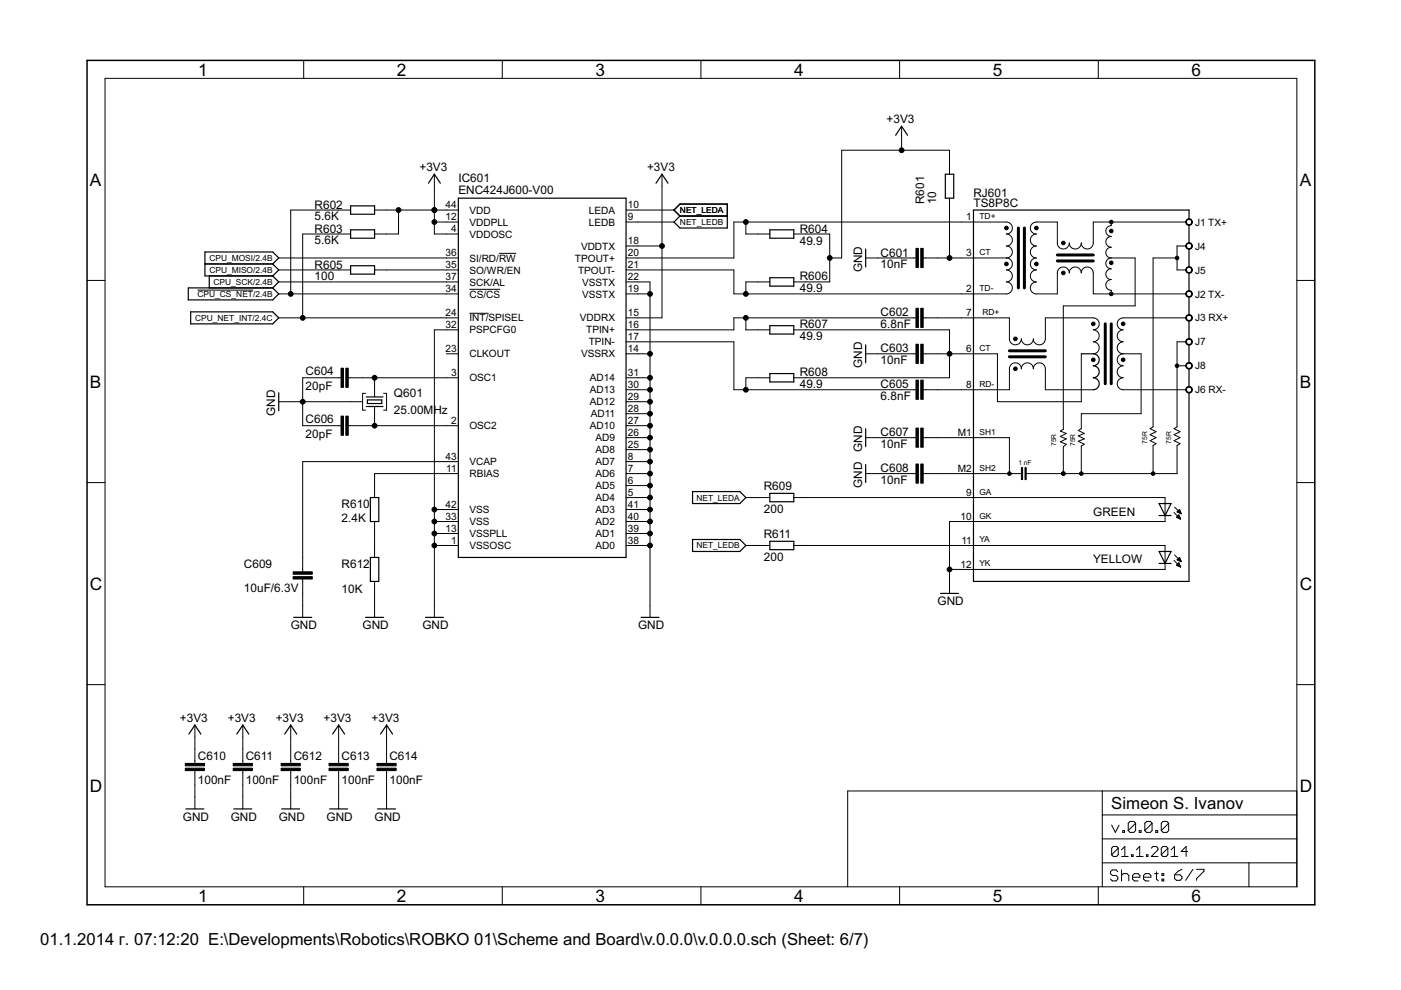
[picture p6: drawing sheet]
<svg xmlns="http://www.w3.org/2000/svg" width="297mm" height="210mm" viewBox="0 0 297 210" stroke-linecap="round" stroke-linejoin="round" font-family="sans-serif">
<g fill="#000" stroke="#000" stroke-width=".21">
<path d="M22.3 16.6v171.4zM64.4 12.8v3.8zM106.5 12.8v3.8zM148.6 12.8v3.8zM190.7 12.8v3.8zM232.9 12.8v3.8zM22.3 16.6h252.7zM92.1 36.9v2.6zM92.1 39.5v5zM140.4 36.9v2.6zM178.5 31.9h12.7zM191.2 26.8v2.5z"/>
<path d="M191.2 31.9h10.1zM191.2 29.3v2.6zM201.3 34.4v2.5zM201.3 31.9v2.5zM18.5 59.5h3.8zM59.1 54.7h35.5zM59.1 57.2h12.7zM59.1 59.8h35.5zM61.6 44.5v17.8zM64.2 49.6v17.8zM71.8 49.6h2.5zM71.8 44.5h2.5z"/>
<path d="M71.8 57.2h2.5zM61.6 44.5h10.2zM64.2 49.6h7.6zM79.4 49.6h2.6zM79.4 44.5h2.6zM79.4 57.2h2.6zM82 49.6h2.5zM82 57.2h12.6zM84.5 44.5v5.1zM84.5 44.5h7.6zM82 44.5h2.5zM92.1 47.1h2.5z"/>
<path d="M92.1 47.1v2.5zM92.1 44.5v2.6zM94.6 49.6h2.6zM94.6 47.1h2.6zM94.6 57.2h2.6zM94.6 54.7h2.6zM94.6 59.8h2.6zM94.6 44.5h2.6zM92.1 44.5h2.5zM92.1 49.6h2.5zM105.8 53.7h3.7zM132.7 47.1h2.6z"/>
<path d="M132.7 44.5h2.6zM132.7 52.2h2.6zM132.7 54.7h2.6zM132.7 57.2h2.6zM132.7 59.8h2.6zM135.3 59.8h2.5zM135.3 47.1h7.6zM135.3 52.2h5.1zM137.8 59.8v2.5zM140.4 52.2v15.2zM140.4 39.5v12.7zM135.3 44.5h7.6z"/>
<path d="M135.3 57.2h20.3zM155.6 47.1v7.6zM135.3 54.7h20.3zM158.1 59.8h2.6zM155.6 47.1h2.5zM158.1 47.1v2.5zM158.1 49.6h2.6zM160.7 49.6h2.5zM160.7 59.8h2.5zM168.3 49.6h2.5zM168.3 59.8h2.5zM170.8 59.8h5.1z"/>
<path d="M170.8 49.6h5.1zM175.9 54.7v5.1zM175.9 49.6v5.1zM175.9 54.7h2.6zM178.5 31.9v22.8zM183.5 54.7h2.6zM186.1 54.7h5.1zM191.2 54.7h2.5zM193.7 54.7h.5zM195.7 54.7h.5zM196.2 54.7h2.6zM198.8 54.7h2.5z"/>
<path d="M201.3 42v2.5zM201.3 54.7h2.6zM201.3 44.5v10.2zM203.9 47.1h2.5zM203.9 54.7h2.5zM158.1 47.1h45.8zM206.4 54.7h7zM206.4 47.1h7zM219.7 47.1h4.5zM224.2 47.1v4.4zM231.8 47.1v4.4zM231.8 47.1h3.8z"/>
<path d="M231.8 57.9v4.4zM235.6 47.1h15.9zM235.6 47.1v.7zM235.6 54.7h5.1zM244.5 54.7v35.8zM249.6 52.2v2.5zM244.5 54.7h5.1zM249.6 54.7v2.5zM249.6 52.2h1.9zM249.6 57.2h1.9zM275 59.5h3.8zM41.9 61.5h11.8z"/>
<path d="M59.1 62.3h2.5zM59.1 67.4h5.1zM61.6 62.3h33zM64.2 67.4h30.4zM92.1 69.9h2.5zM94.6 75h2.6zM94.6 67.4h2.6zM94.6 69.9h2.6zM94.6 62.3h2.6zM99.5 66.4h4.1zM99.5 61.3h6.5zM132.7 75h2.6z"/>
<path d="M132.7 67.4h2.6zM132.7 69.9h2.6zM132.7 72.5h2.6zM132.7 62.3h2.6zM135.3 69.9h20.3zM135.3 75h2.5zM137.8 75v5.1zM135.3 62.3h2.5zM137.8 62.3v12.7zM135.3 67.4h5.1zM155.6 57.2v5.1zM155.6 67.4v2.5z"/>
<path d="M135.3 72.5h20.3zM155.6 72.5v10.1zM155.6 62.3h2.5zM158.1 59.8v2.5zM158.1 69.9h2.6zM155.6 67.4h2.5zM158.1 67.4v2.5zM160.7 69.9h2.5zM168.3 69.9h2.5zM170.8 69.9h30.5zM183.5 75h2.6zM186.1 75h5.1z"/>
<path d="M191.2 75h2.5zM191.2 67.4h2.5zM158.1 67.4h33.1zM193.7 75h.5zM193.7 67.4h.5zM195.7 75h.5zM195.7 67.4h.5zM196.2 75h2.6zM196.2 67.4h2.6zM198.8 75h2.5zM201.3 69.9v5.1zM201.3 75v5.1z"/>
<path d="M203.9 62.3h2.5zM203.9 75h2.5zM203.9 67.4h2.5zM158.1 62.3h45.8zM201.3 75h2.6zM198.8 67.4h5.1zM206.4 62.3h7zM206.4 75h5.1zM211.5 75v10.2zM214 67.4v4.4zM206.4 67.4h7.6zM214 78.2v4.4z"/>
<path d="M221.6 67.4v4.4zM219.7 62.3h4.5zM224.2 57.9v4.4zM225.4 64.9v26.1zM225.4 64.9h15.3zM231.8 62.3h3.8zM221.6 67.4h10.2zM235.6 62.3h15.9zM235.6 61.6v.7zM240.7 54.7v10.2zM238.1 75h3.8zM241.9 75v12.7z"/>
<path d="M249.6 77.6v12.9zM249.6 72.5v5.1zM238.1 67.4h13.4zM249.6 72.5h1.9zM249.6 77.6h1.9zM59.1 85.2h2.5zM64.2 90.3h5.1zM64.2 80.1h5.1zM64.2 85.2h10.1zM64.2 80.1v5.1zM64.2 85.2v5.1zM61.6 85.2h2.6z"/>
<path d="M64.2 97.9h30.4zM69.3 90.3h2.5zM69.3 80.1h2.5zM71.8 90.3h.5zM71.8 80.1h.5zM74.3 85.2h2.6zM73.8 90.3h.5zM73.8 80.1h.5zM76.9 83.4v3.6zM76.9 83.4h.6zM74.3 90.3h2.6zM74.3 80.1h2.6z"/>
<path d="M76.9 87h.6zM79.4 86.2v1.5zM79.4 82.6v1.6zM79.4 80.1v2.5zM76.9 80.1h2.5zM76.9 90.3h2.5zM79.4 87.7v2.6zM81.3 83.4h.7zM82 83.4v3.6zM81.3 87h.7zM94.6 90.3h2.6zM94.6 80.1h2.6z"/>
<path d="M94.6 97.9h2.6zM79.4 80.1h15.2zM79.4 90.3h15.2zM132.7 97.9h2.6zM132.7 95.3h2.6zM132.7 92.8h2.6zM132.7 90.3h2.6zM132.7 87.7h2.6zM132.7 85.2h2.6zM132.7 82.6h2.6zM132.7 80.1h2.6zM135.3 80.1h2.5z"/>
<path d="M135.3 97.9h2.5zM135.3 95.3h2.5zM135.3 92.8h2.5zM135.3 90.3h2.5zM135.3 87.7h2.5zM135.3 85.2h2.5zM135.3 82.6h2.5zM137.8 80.1v2.5zM137.8 82.6v2.6zM137.8 85.2v2.5zM137.8 87.7v2.6zM137.8 90.3v2.5z"/>
<path d="M137.8 92.8v2.5zM137.8 95.3v2.6zM137.8 97.9v2.5zM155.6 82.6h2.5zM158.1 80.1h2.6zM158.1 80.1v2.5zM158.1 82.6h33.1zM160.7 80.1h2.5zM168.3 80.1h2.5zM183.5 92.8h2.6zM186.1 92.8h5.1zM191.2 82.6h2.5z"/>
<path d="M191.2 92.8h2.5zM193.7 82.6h.5zM193.7 92.8h.5zM195.7 82.6h.5zM195.7 92.8h.5zM196.2 82.6h2.6zM196.2 92.8h2.6zM198.8 82.6h5.1zM198.8 92.8h5.1zM170.8 80.1h30.5zM203.9 82.6h2.5zM203.9 92.8h2.5z"/>
<path d="M211.5 85.2h17.8zM206.4 82.6h7.6zM206.4 92.8h7.6zM214 92.8v7.6zM221.6 82.6h10.2zM221.6 78.2v4.4zM224.8 91.4l1.3 .5zM224.8 92.5l1.3 .5zM224.8 93.7l1.3 .5zM224.8 91.4l.6-.4zM225.4 94.7v5.7zM224.8 92.5l1.3-.6z"/>
<path d="M224.8 93.7l1.3-.7zM225.4 94.7l.7-.5zM228.6 91.3l1.3 .6zM228.6 92.4l1.3 .6zM228.6 93.6l1.3 .6zM229.3 87.7v3.2zM228.6 91.3l.7-.4zM229.3 94.6v5.8zM229.3 75v10.2zM228.6 92.4l1.3-.5zM228.6 93.6l1.3-.6zM229.3 94.6l.6-.4z"/>
<path d="M229.3 87.7h12.6zM243.8 93.4l1.3-.6zM243.8 92.2l1.3-.7zM243.8 90.9l.7-.4zM244.5 94.4l.6-.3zM244.5 94.4v6zM243.8 93.4l1.3 .7zM243.8 92.2l1.3 .6zM243.8 90.9l1.3 .6zM248.9 93.4l1.3-.6zM248.9 92.2l1.3-.7zM248.9 90.9l.7-.4z"/>
<path d="M249.6 94.4l.6-.3zM249.6 94.4v6zM248.9 93.4l1.3 .7zM248.9 92.2l1.3 .6zM248.9 90.9l1.3 .6zM238.1 82.6h13.4zM18.5 102.3h3.8zM64.2 118.2v2.5zM64.2 97.9v20.3zM79.4 103v2.5zM79.4 110.6v2.5zM79.4 115.7v2.5z"/>
<path d="M79.4 100.4v2.6zM79.4 100.4h15.2zM79.4 113.1v2.6zM92.1 108v2.6zM92.1 110.6h2.5zM92.1 110.6v2.5zM92.1 113.1v2.6zM92.1 115.7h2.5zM92.1 115.7v12.7zM92.1 69.9v38.1zM94.6 115.7h2.6zM94.6 100.4h2.6z"/>
<path d="M94.6 113.1h2.6zM94.6 110.6h2.6zM94.6 108h2.6zM92.1 108h2.5zM92.1 113.1h2.5zM132.7 105.5h2.6zM132.7 103h2.6zM132.7 100.4h2.6zM132.7 115.7h2.6zM132.7 113.1h2.6zM132.7 110.6h2.6zM132.7 108h2.6z"/>
<path d="M135.3 113.1h2.5zM135.3 110.6h2.5zM135.3 108h2.5zM135.3 105.5h2.5zM135.3 103h2.5zM135.3 100.4h2.5zM137.8 100.4v2.6zM137.8 103v2.5zM137.8 105.5v2.5zM137.8 108v2.6zM137.8 110.6v2.5zM137.8 113.1v2.6z"/>
<path d="M135.3 115.7h2.5zM137.8 115.7v12.7zM160.7 115.7h2.5zM160.7 105.5h2.5zM158.1 105.5h2.6zM158.1 115.7h2.6zM168.3 115.7h2.5zM168.3 105.5h2.5zM170.8 115.7h33.1zM170.8 105.5h33.1zM183.5 100.4h2.6zM186.1 100.4h5.1z"/>
<path d="M191.2 100.4h2.5zM193.7 100.4h.5zM195.7 100.4h.5zM196.2 100.4h2.6zM198.8 100.4h5.1zM203.9 115.7h2.5zM203.9 105.5h2.5zM203.9 110.6h2.5zM203.9 100.4h2.5zM201.3 110.6h2.6zM206.4 100.4h7.6zM206.4 105.5h40.6z"/>
<path d="M206.4 110.6h40.6zM206.4 115.7h40.6zM214 100.4h2.6zM217.6 100.4h7.8zM225.4 100.4h3.9zM229.3 100.4h15.2zM244.5 100.4h5.1zM247 106.8v2.5zM247 109.3v1.3zM247 105.5v1.3zM247 116.9v2.6zM247 115.7v1.2z"/>
<path d="M248.9 108.7l1.4 1.4zM248.9 118.8l1.4 1.4zM249 107.5l1.4 1.4zM249 117.7l1.4 1.4zM249.4 109.7l.9 .4zM249.4 119.8l.9 .4zM249.5 119.8h.7zM249.5 109.6h.6zM249.5 109.7h.7zM249.6 108.5l.8 .4zM249.6 118.7l.8 .4zM249.6 119.7h.5z"/>
<path d="M249.6 108.5h.7zM249.6 118.6h.7zM249.6 109.5h.5zM249.7 119.6h.4zM249.7 108.4h.5zM249.7 118.8h.6zM249.7 118.5h.5zM249.7 120h.5zM249.8 109.4h.2zM249.8 108.6h.5zM249.8 119.5h.2zM249.8 109.8h.4z"/>
<path d="M249.8 108.3h.4zM249.9 118.4h.3zM249.9 109.2l-.5 .5zM249.9 119.3l-.5 .5zM250 108.2h.1zM250 118.3h.1zM250 118.9h.4zM250.1 108l-.5 .5zM250.1 108.8h.3zM250.1 118.2l-.5 .5zM250.1 110h.2zM250.3 119h.1z"/>
<path d="M249.9 109.2l.4 .9zM250.1 108l.3 .9zM250.1 118.2l.3 .9zM275 102.3h3.8zM64.2 123.3v2.5zM64.2 122.8v.5zM64.2 120.7v.5zM64.2 128.4v2.5zM64.2 125.8v2.6zM79.4 128.4v2.5zM79.4 123.3v2.5zM79.4 125.8v2.6z"/>
<path d="M92.1 128.4v2.5zM137.8 128.4v2.5zM201.3 123.3v2.5zM201.3 120.7v2.6zM201.3 110.6v10.1zM203.9 120.7h2.5zM201.3 120.7h2.6zM206.4 120.7h40.6zM247 119.5v1.2zM250 120.1h.3zM249.9 119.3l.4 .9zM18.5 145.2h3.8z"/>
<path d="M41.3 158.8v2.6zM41.3 153.7v2.6zM41.3 156.3v2.5zM51.5 158.8v2.6zM51.5 153.7v2.6zM51.5 156.3v2.5zM61.6 158.8v2.6zM61.6 153.7v2.6zM61.6 156.3v2.5zM71.8 158.8v2.6zM71.8 153.7v2.6zM71.8 156.3v2.5z"/>
<path d="M82 158.8v2.6zM82 153.7v2.6zM82 156.3v2.5zM275 145.2h3.8zM41.3 163.9v2.5zM41.3 163.4v.5zM41.3 161.4v.5zM41.3 169v2.5zM41.3 166.4v2.6zM51.5 163.9v2.5zM51.5 163.4v.5zM51.5 161.4v.5z"/>
<path d="M51.5 169v2.5zM51.5 166.4v2.6zM61.6 163.9v2.5zM61.6 163.4v.5zM61.6 161.4v.5zM61.6 169v2.5zM61.6 166.4v2.6zM71.8 163.9v2.5zM71.8 163.4v.5zM71.8 161.4v.5zM71.8 169v2.5zM71.8 166.4v2.6z"/>
<path d="M82 163.9v2.5zM82 163.4v.5zM82 161.4v.5zM82 169v2.5zM82 166.4v2.6zM179.7 167.7h54zM233.7 167.7h41.3zM233.7 177.9h41.3zM233.7 172.8v5.1zM233.7 172.8h41.3zM233.7 167.7v5.1zM235.7 174.9l.8 1.6z"/>
<path d="M236 179.5l-.3 .3zM236 179.5h.7zM237.3 174.9l-.8 1.6zM236.7 179.5l.4 .3zM237.1 179.8v1.4zM238 176.1v.4zM238 176.1h.4zM238.4 176.1v.4zM238 176.5h.4zM238.5 179.5v2.1zM239.2 174.5v1.6zM239.2 174.5l.4-.3z"/>
<path d="M239.2 176.1l1.6-1.6zM239.6 174.2h.8zM239.2 176.1l.4 .4zM240.4 174.2l.4 .3zM239.6 176.5h.8zM240.8 174.5v1.6zM240.4 176.5l.4-.4zM241.5 176.1v.4zM241.5 176.1h.4zM241.6 179.5v2.1zM241.9 176.1v.4zM241.5 176.5h.4z"/>
<path d="M242.7 174.5v1.6zM242.7 174.5l.4-.3zM244.3 174.5l-1.6 1.6zM243.1 174.2h.8zM242.7 176.1l.4 .4zM243.9 174.2l.4 .3zM243.1 176.5h.8zM244.3 174.5v1.6zM244.3 176.1l-.4 .4zM244.5 179.5l-.4 .3zM245 176.1v.4zM245 176.1h.4z"/>
<path d="M244.5 179.5h.7zM245.4 176.1v.4zM245 176.5h.4zM245.2 179.5l.3 .3zM246.2 174.5v1.6zM246.2 174.5l.4-.3zM246.2 176.1l1.6-1.6zM246.5 179.5l-.3 .3zM246.5 179.5h.8zM246.6 174.2h.8zM246.2 176.1l.4 .4zM247.3 179.5l.3 .3z"/>
<path d="M247.4 174.2l.4 .3zM246.6 176.5h.8zM247.6 179.8v1.4zM247.8 174.5v1.6zM247.8 176.1l-.4 .4zM249 179.5v2.1zM251.5 179.5l-1.1 1zM275 172.8v5.1zM275 167.7v5.1zM22.3 188h252.7zM64.4 188v3.8zM106.5 188v3.8z"/>
<path d="M148.6 188v3.8zM179.7 167.7v20.3zM190.7 188v3.8zM232.9 188v3.8zM233.7 182.9v5.1zM233.7 177.9v5zM235.4 184.8v.4zM235.4 185.2l.4 .4zM235.7 179.8v1.4zM235.7 181.2l1.4-1.4zM235.4 184.8l.4-.4zM235.8 185.6h.8z"/>
<path d="M235.4 186.4l.4 .4zM235.7 181.2l.3 .4zM235.8 184.4h.8zM236.6 185.6l.4 .4zM235.8 186.8h.8zM236 181.6h.7zM236.6 184.4l.4 .4zM237 186v.4zM237 186.4l-.4 .4zM237.1 181.2l-.4 .4zM237.8 180.2l.7-.7zM237.8 181.6h1.4z"/>
<path d="M237.8 184.4v2.4zM237.8 185.6l.4-.4zM238.2 185.2h.8zM239 185.2l.3 .4zM239.3 185.6v1.2zM239.9 181.2v.4zM239.9 181.2h.3zM240.1 185.6v.8zM240.1 185.6l.4-.4zM240.2 181.2v.4zM239.9 181.6h.3zM240.1 186.4l.4 .4z"/>
<path d="M240.5 185.2h.8zM240.9 180.2l.7-.7zM240.9 181.6h1.5zM240.5 186.8h.8zM241.3 185.2l.4 .4zM241.7 185.6v.4zM240.1 186h1.6zM242.5 185.6v.8zM242.5 185.6l.3-.4zM242.5 186.4l.3 .4zM242.8 185.2h.8zM243.1 181.2v.4z"/>
<path d="M243.1 181.2h.3zM243.4 181.2v.4zM243.1 181.6h.3zM242.8 186.8h.8zM243.6 185.2l.4 .4zM244 185.6v.4zM242.5 186h1.5zM244.1 181.6l1.4-1.4zM244.8 185.2h.8zM245.2 184.8v1.6zM245.2 186.4l.4 .4zM244.1 181.6h1.4z"/>
<path d="M245.5 179.8v.4zM246.2 179.8v1.4zM246.2 181.2l1.4-1.4zM246.4 185.2h.3zM246.4 185.2v.4zM246.4 186.4h.3zM246.4 186.4v.4zM246.2 181.2l.3 .4zM246.7 185.2v.4zM246.4 185.6h.3zM246.7 186.4v.4zM246.4 186.8h.3z"/>
<path d="M246.5 181.6h.8zM247.6 181.2l-.3 .4zM248.3 180.2l.7-.7zM248.3 181.6h1.4zM249 185.5v.8zM249 186.3l.4 .3zM249.4 186.6h.8zM249.8 184.7l-.8 .8zM250.2 186.6l.4-.3zM249 185.5h1.2zM250.4 180.5h1.4zM249.8 184.7l.8-.4z"/>
<path d="M250.6 185.9v.4zM250.2 185.5l.4 .4zM252.9 184.3l-1.5 2.3zM251.5 179.5v2.1zM253.7 184.3h1.6zM253.7 186.3v.3zM255.3 184.3v.4zM255.3 184.7l-1.6 1.6zM264.8 182.9v5.1zM264.8 182.9h10.2zM233.7 182.9h31.1zM275 182.9v5.1z"/>
<path d="M275 177.9v5zM275 16.6v171.4z"/>
<path d="M251.6 46.6a.71 .71 0 0 1 1.1 .1 .71 .71 0 0 1-.4 1.1 .71 .71 0 0 1-.9-.7h.1a.55 .55 0 0 1 .8-.6 .55 .55 0 0 1 .2 .9 .55 .55 0 0 1-.9-.1l-.2-.2z" fill-rule="evenodd"/>
<path d="M251.6 51.7a.71 .71 0 0 1 1.1 .1 .71 .71 0 0 1-.4 1.1 .71 .71 0 0 1-.9-.7h.1a.55 .55 0 0 1 .8-.6 .55 .55 0 0 1 .2 .9 .55 .55 0 0 1-.9-.2l-.2-.1z" fill-rule="evenodd"/>
<path d="M251.6 56.8a.71 .71 0 0 1 1.1 .1 .71 .71 0 0 1-.4 1 .71 .71 0 0 1-.9-.7h.1a.55 .55 0 0 1 .8-.5 .55 .55 0 0 1 .2 .9 .55 .55 0 0 1-.9-.2l-.2-.2z" fill-rule="evenodd"/>
<path d="M251.6 61.9a.71 .71 0 0 1 1.1 0 .71 .71 0 0 1-.4 1.1 .71 .71 0 0 1-.9-.7h.1a.55 .55 0 0 1 .8-.5 .55 .55 0 0 1 .2 .9 .55 .55 0 0 1-.9-.2l-.2-.2z" fill-rule="evenodd"/>
<path d="M251.6 67a.71 .71 0 0 1 1.1 0 .71 .71 0 0 1-.4 1.1 .71 .71 0 0 1-.9-.7h.1a.55 .55 0 0 1 .8-.5 .55 .55 0 0 1 .2 .9 .55 .55 0 0 1-.9-.2l-.2-.2z" fill-rule="evenodd"/>
<path d="M251.6 72a.71 .71 0 0 1 1.1 .1 .71 .71 0 0 1-.4 1.1 .71 .71 0 0 1-.9-.7h.1a.55 .55 0 0 1 .8-.6 .55 .55 0 0 1 .2 .9 .55 .55 0 0 1-.9-.1l-.2-.2z" fill-rule="evenodd"/>
<path d="M251.6 77.1a.71 .71 0 0 1 1.1 .1 .71 .71 0 0 1-.4 1.1 .71 .71 0 0 1-.9-.7h.1a.55 .55 0 0 1 .8-.6 .55 .55 0 0 1 .2 .9 .55 .55 0 0 1-.9-.2l-.2-.1z" fill-rule="evenodd"/>
<path d="M251.6 82.2a.71 .71 0 0 1 1.1 0 .71 .71 0 0 1-.4 1.1 .71 .71 0 0 1-.9-.7h.1a.55 .55 0 0 1 .8-.5 .55 .55 0 0 1 .2 .9 .55 .55 0 0 1-.9-.2l-.2-.2z" fill-rule="evenodd"/>
<circle cx="191.2" cy="31.9" r=".51"/>
<circle cx="84.5" cy="44.5" r=".51"/>
<circle cx="92.1" cy="47.1" r=".51"/>
<circle cx="92.1" cy="44.5" r=".51"/>
<circle cx="140.4" cy="52.2" r=".51"/>
<circle cx="158.1" cy="47.1" r=".51"/>
<circle cx="175.9" cy="54.7" r=".51"/>
<circle cx="201.3" cy="54.7" r=".51"/>
<circle cx="213.4" cy="56" r=".38"/>
<circle cx="213.4" cy="48.3" r=".38"/>
<circle cx="219.7" cy="56" r=".38"/>
<circle cx="219.7" cy="48.3" r=".38"/>
<circle cx="225.4" cy="57.9" r=".38"/>
<circle cx="225.4" cy="51.5" r=".38"/>
<circle cx="235.6" cy="55.7" r=".38"/>
<circle cx="235.6" cy="47.1" r=".38"/>
<circle cx="235.6" cy="49" r=".38"/>
<circle cx="249.6" cy="54.7" r=".38"/>
<circle cx="61.6" cy="62.3" r=".51"/>
<circle cx="64.2" cy="67.4" r=".51"/>
<circle cx="137.8" cy="62.3" r=".51"/>
<circle cx="137.8" cy="75" r=".51"/>
<circle cx="158.1" cy="62.3" r=".51"/>
<circle cx="158.1" cy="67.4" r=".51"/>
<circle cx="201.3" cy="75" r=".51"/>
<circle cx="215.3" cy="71.8" r=".38"/>
<circle cx="215.3" cy="78.2" r=".38"/>
<circle cx="231.8" cy="68.7" r=".38"/>
<circle cx="231.8" cy="76.3" r=".38"/>
<circle cx="235.6" cy="62.3" r=".38"/>
<circle cx="238.1" cy="68.7" r=".38"/>
<circle cx="238.1" cy="76.3" r=".38"/>
<circle cx="249.6" cy="77.6" r=".38"/>
<circle cx="64.2" cy="85.2" r=".51"/>
<circle cx="79.4" cy="80.1" r=".51"/>
<circle cx="79.4" cy="90.3" r=".51"/>
<circle cx="137.8" cy="80.1" r=".51"/>
<circle cx="137.8" cy="85.2" r=".51"/>
<circle cx="137.8" cy="82.6" r=".51"/>
<circle cx="137.8" cy="95.3" r=".51"/>
<circle cx="137.8" cy="92.8" r=".51"/>
<circle cx="137.8" cy="90.3" r=".51"/>
<circle cx="137.8" cy="87.7" r=".51"/>
<circle cx="137.8" cy="97.9" r=".51"/>
<circle cx="158.1" cy="82.6" r=".51"/>
<circle cx="92.1" cy="115.7" r=".51"/>
<circle cx="92.1" cy="113.1" r=".51"/>
<circle cx="92.1" cy="110.6" r=".51"/>
<circle cx="92.1" cy="108" r=".51"/>
<circle cx="137.8" cy="100.4" r=".51"/>
<circle cx="137.8" cy="108" r=".51"/>
<circle cx="137.8" cy="113.1" r=".51"/>
<circle cx="137.8" cy="105.5" r=".51"/>
<circle cx="137.8" cy="110.6" r=".51"/>
<circle cx="137.8" cy="103" r=".51"/>
<circle cx="137.8" cy="115.7" r=".51"/>
<circle cx="214" cy="100.4" r=".38"/>
<circle cx="225.4" cy="100.4" r=".38"/>
<circle cx="229.3" cy="100.4" r=".38"/>
<circle cx="244.5" cy="100.4" r=".38"/>
<circle cx="201.3" cy="120.7" r=".51"/>
</g>
<g fill="#000" stroke="#000" stroke-width=".25">
<path d="M92.1 36.9l-1.3 1.9zM92.1 36.9l1.3 1.9zM140.4 36.9l-1.3 1.9zM140.4 36.9l1.2 1.9zM191.2 26.8l-1.3 1.9zM191.2 26.8l1.2 1.9zM200.4 36.9v5.1zM200.4 36.9h1.8zM43.5 53.4v2.6zM43.5 56v2.5zM43.5 56h14.3zM43.5 53.4h14.3z"/>
<path d="M43.5 58.5h14.3zM44.4 58.5h13.4zM59.1 54.7l-1.3 1.3zM57.8 53.4l1.3 1.3zM59.1 57.2l-1.3 1.3zM57.8 56l1.3 1.2zM59.1 59.8l-1.3 1.2zM57.8 58.5l1.3 1.3zM74.3 48.7h5.1zM74.3 48.7v1.8zM74.3 45.4h5.1zM74.3 43.6v1.8z"/>
<path d="M74.3 56.3h5.1zM74.3 56.3v1.8zM74.3 50.5h5.1zM79.4 48.7v1.8zM74.3 43.6h5.1zM79.4 43.6v1.8zM74.3 58.1h5.1zM79.4 56.3v1.8zM97.2 42h35.5zM132.7 42v76.2zM142.9 44.5l1.3-1.2zM142.9 44.5l1.3 1.3z"/>
<path d="M142.9 47.1l1.3-1.3zM142.9 47.1l1.3 1.2zM144.2 43.3h10zM144.2 45.8h10zM144.2 48.3h10zM154.2 43.3v2.5zM154.2 45.8v2.5zM163.2 50.5h5.1zM163.2 48.7v1.8zM163.2 58.9v1.8zM163.2 48.7h5.1zM168.3 48.7v1.8z"/>
<path d="M163.2 58.9h5.1zM168.3 58.9v1.8zM183.5 52.8v3.8zM200.4 42h1.8zM202.2 36.9v5.1zM206.4 44.5v22.9zM206.4 44.5h45.7zM252.1 44.5v1.9zM252.1 47.7v3.8zM252.1 52.8v3.8zM39.9 61v2.6zM40.4 66.1v2.6z"/>
<path d="M44.4 58.5v2.5zM39.9 63.6h17.9zM39.9 61h17.9zM44.4 61h13.4zM40.4 68.7h17.4zM40.4 66.1h17.4zM59.1 62.3l-1.3 1.3zM57.8 61l1.3 1.3zM59.1 67.4l-1.3 1.3zM57.8 66.1l1.3 1.3zM163.2 70.8h5.1zM163.2 69v1.8z"/>
<path d="M163.2 79.2v1.8zM163.2 60.7h5.1zM163.2 69h5.1zM168.3 69v1.8zM163.2 79.2h5.1zM168.3 79.2v1.8zM183.5 73.1v3.8zM206.4 67.4v7.6zM206.4 75v7.6zM229.3 75h2.5zM252.1 62.9v3.9zM252.1 57.9v3.8z"/>
<path d="M252.1 68v3.8zM252.1 73.1v3.8zM59.1 83.3v3.8zM77.9 84.8v.8zM77.9 85.6h3zM77.9 84.8h3zM80.9 84.8v.8zM77.6 86.2h3.6zM77.6 84.2h3.6zM163.2 81h5.1zM183.5 90.9v3.8zM183.5 98.5v3.8z"/>
<path d="M206.4 82.6v10.2zM206.4 92.8v7.6zM252.1 78.2v3.8zM78.5 105.5v5.1zM78.5 105.5h1.8zM78.5 110.6h1.8zM78.5 118.2h1.8zM80.3 105.5v5.1zM80.3 118.2v5.1zM97.2 42v76.2zM97.2 118.2h35.5zM146.8 104.2v2.6z"/>
<path d="M146.8 114.4v2.5zM146.8 106.8h10.1zM146.8 104.2h10.1zM146.8 116.9h10.1zM146.8 114.4h10.1zM158.1 105.5l-1.2 1.3zM156.9 104.2l1.2 1.3zM158.1 115.7l-1.2 1.2zM156.9 114.4l1.2 1.3zM163.2 116.5h5.1zM163.2 114.8v1.7zM163.2 106.4h5.1z"/>
<path d="M163.2 104.6v1.8zM163.2 114.8h5.1zM168.3 114.8v1.7zM163.2 104.6h5.1zM168.3 104.6v1.8zM206.4 100.4v10.2zM206.4 110.6v10.1zM245.7 106.8l1.3 2.5zM245.7 109.3h1.3zM245.7 106.8h1.3zM245.7 116.9l1.3 2.6zM245.7 119.5h1.3z"/>
<path d="M245.7 116.9h1.3zM248.3 106.8l-1.3 2.5zM247 109.3h1.3zM247 106.8h1.3zM248.3 116.9l-1.3 2.6zM247 119.5h1.3zM247 116.9h1.3zM62.3 130.9h3.8zM77.5 130.9h3.8zM78.5 118.2v5.1zM78.5 123.3h1.8zM90.2 130.9h3.8z"/>
<path d="M135.9 130.9h3.8zM199.4 125.8h3.8zM206.4 120.7v2.6zM206.4 123.3h45.7zM252.1 83.3v40zM41.3 153.7l-1.3 1.9zM41.3 153.7l1.3 1.9zM51.5 153.7l-1.3 1.9zM51.5 153.7l1.2 1.9zM61.6 153.7l-1.2 1.9zM61.6 153.7l1.3 1.9zM71.8 153.7l-1.3 1.9z"/>
<path d="M71.8 153.7l1.3 1.9zM82 153.7l-1.3 1.9zM82 153.7l1.2 1.9zM39.4 171.5h3.8zM49.6 171.5h3.8zM59.7 171.5h3.8zM69.9 171.5h3.8zM80.1 171.5h3.8z"/>
</g>
<path d="M213.4 47.1a1.27 1.27 0 0 1 1.2 1.2 1.27 1.27 0 0 1-1.2 1.3 1.27 1.27 0 0 1 1.2 1.3 1.27 1.27 0 0 1-1.2 1.3 1.27 1.27 0 0 1 1.2 1.2 1.27 1.27 0 0 1-1.2 1.3 1.27 1.27 0 0 1 1.2 1.3 1.27 1.27 0 0 1-1.2 1.2 1.27 1.27 0 0 1 1.2 1.3 1.27 1.27 0 0 1-1.2 1.3 1.27 1.27 0 0 1 1.2 1.2 1.27 1.27 0 0 1-1.2 1.3M219.7 47.1a1.27 1.27 0 0 0-1.2 1.2 1.27 1.27 0 0 0 1.2 1.3 1.27 1.27 0 0 0-1.2 1.3 1.27 1.27 0 0 0 1.2 1.3 1.27 1.27 0 0 0-1.2 1.2 1.27 1.27 0 0 0 1.2 1.3 1.27 1.27 0 0 0-1.2 1.3 1.27 1.27 0 0 0 1.2 1.2 1.27 1.27 0 0 0-1.2 1.3 1.27 1.27 0 0 0 1.2 1.3 1.27 1.27 0 0 0-1.2 1.2 1.27 1.27 0 0 0 1.2 1.3M224.2 57.9a1.27 1.27 0 0 1 1.2-1.3 1.27 1.27 0 0 1 1.3 1.3 1.27 1.27 0 0 1 1.3-1.3 1.27 1.27 0 0 1 1.3 1.3 1.27 1.27 0 0 1 1.2-1.3 1.27 1.27 0 0 1 1.3 1.3M224.2 51.5a1.27 1.27 0 0 0 1.2 1.3 1.27 1.27 0 0 0 1.3-1.3 1.27 1.27 0 0 0 1.3 1.3 1.27 1.27 0 0 0 1.3-1.3 1.27 1.27 0 0 0 1.2 1.3 1.27 1.27 0 0 0 1.3-1.3M235.6 47.8a1.14 1.14 0 0 0-1.1 1.2 1.14 1.14 0 0 0 1.1 1.1 1.14 1.14 0 0 0-1.1 1.2 1.14 1.14 0 0 0 1.1 1.1 1.14 1.14 0 0 0-1.1 1.2 1.14 1.14 0 0 0 1.1 1.1 1.14 1.14 0 0 0-1.1 1.1 1.14 1.14 0 0 0 1.1 1.2 1.14 1.14 0 0 0-1.1 1.1 1.14 1.14 0 0 0 1.1 1.2 1.14 1.14 0 0 0-1.1 1.1 1.14 1.14 0 0 0 1.1 1.2M214 78.2a1.27 1.27 0 0 1 1.3-1.3 1.27 1.27 0 0 1 1.3 1.3 1.27 1.27 0 0 1 1.2-1.3 1.27 1.27 0 0 1 1.3 1.3 1.27 1.27 0 0 1 1.3-1.3 1.27 1.27 0 0 1 1.2 1.3M214 71.8a1.27 1.27 0 0 0 1.3 1.3 1.27 1.27 0 0 0 1.3-1.3 1.27 1.27 0 0 0 1.2 1.3 1.27 1.27 0 0 0 1.3-1.3 1.27 1.27 0 0 0 1.3 1.3 1.27 1.27 0 0 0 1.2-1.3M231.8 67.4a1.27 1.27 0 0 1 1.3 1.3 1.27 1.27 0 0 1-1.3 1.2 1.27 1.27 0 0 1 1.3 1.3 1.27 1.27 0 0 1-1.3 1.3 1.27 1.27 0 0 1 1.3 1.2 1.27 1.27 0 0 1-1.3 1.3M238.1 67.4a1.27 1.27 0 0 0-1.2 1.3 1.27 1.27 0 0 0 1.2 1.2 1.27 1.27 0 0 0-1.2 1.3 1.27 1.27 0 0 0 1.2 1.3 1.27 1.27 0 0 0-1.2 1.2 1.27 1.27 0 0 0 1.2 1.3 1.27 1.27 0 0 0-1.2 1.3 1.27 1.27 0 0 0 1.2 1.3 1.27 1.27 0 0 0-1.2 1.2 1.27 1.27 0 0 0 1.2 1.3 1.27 1.27 0 0 0-1.2 1.3 1.27 1.27 0 0 0 1.2 1.2" fill="none" stroke="#000" stroke-width=".21"/>
<path d="M215.9 48.3v12.7zM217.2 48.3v12.7zM224.2 55.3h7.6zM224.2 54.1h7.6zM214 75.6h7.6zM214 74.4h7.6zM234.3 68.7v12.7zM235.6 68.7v12.7z" fill="#000" stroke="#000" stroke-width=".63"/>
<path d="M231.8 75a1.27 1.27 0 0 1 1.3 1.3 1.27 1.27 0 0 1-1.3 1.3 1.27 1.27 0 0 1 1.3 1.2 1.27 1.27 0 0 1-1.3 1.3 1.27 1.27 0 0 1 1.3 1.3 1.27 1.27 0 0 1-1.3 1.2" fill="none" stroke="#000" stroke-width=".25"/>
<g fill="#000" stroke="#000" stroke-width=".21">
<path d="M194.2 52.7h.5v4h-.5zM195.2 52.7h.5v4h-.5zM72.3 78.1h.5v4h-.5zM73.3 78.1h.5v4h-.5zM194.2 73h.5v4h-.5zM194.2 65.4h.5v4h-.5zM195.2 73h.5v4h-.5zM195.2 65.4h.5v4h-.5zM72.3 88.2h.5v4.1h-.5zM73.3 88.2h.5v4.1h-.5zM194.2 80.6h.5v4.1h-.5zM194.2 90.8h.5v4h-.5z"/>
<path d="M194.2 98.4h.5v4h-.5zM195.2 80.6h.5v4.1h-.5zM195.2 90.8h.5v4h-.5zM195.2 98.4h.5v4h-.5zM216.6 99.1h.2v2.6h-.2zM217.3 99.1h.3v2.6h-.3zM62.1 121.2h4.1v.6h-4.1zM62.1 122.3h4.1v.5h-4.1zM39.3 161.9h4v.5h-4zM39.3 162.9h4v.5h-4zM49.4 161.9h4.1v.5h-4.1zM49.4 162.9h4.1v.5h-4.1z"/>
<path d="M59.6 161.9h4.1v.5h-4.1zM59.6 162.9h4.1v.5h-4.1zM69.8 161.9h4v.5h-4zM69.8 162.9h4v.5h-4zM79.9 161.9h4.1v.5h-4.1zM79.9 162.9h4.1v.5h-4.1z"/>
</g>
<path d="M18.5 12.8v179zM18.5 12.8h260.3zM18.5 191.8h260.3zM278.8 12.8v179z" fill="#000" stroke="#000" stroke-width=".32"/>
<g font-size="4.1">
<text x="42" y="16">1</text>
<text x="84.1" y="16">2</text>
<text x="126.3" y="16">3</text>
<text x="168.4" y="16">4</text>
<text x="210.5" y="16">5</text>
<text x="252.6" y="16">6</text>
<text x="19.1" y="39.3">A</text>
<text x="275.6" y="39.3">A</text>
<text x="19.1" y="82.2">B</text>
<text x="275.6" y="82.2">B</text>
<text x="19.1" y="125">C</text>
<text x="275.6" y="125">C</text>
<text x="19.1" y="167.9">D</text>
<text x="275.6" y="167.9">D</text>
<text x="42" y="191.2">1</text>
<text x="84.1" y="191.2">2</text>
<text x="126.3" y="191.2">3</text>
<text x="168.4" y="191.2">4</text>
<text x="210.5" y="191.2">5</text>
<text x="252.6" y="191.2">6</text>
</g>
<g font-size="4">
<text x="235.6" y="171.5">Simeon S. Ivanov</text>
<text x="8.5" y="200.4">01.1.2014 г. 07:12:20 E:\Developments\Robotics\ROBKO 01\Scheme and Board\v.0.0.0\v.0.0.0.sch (Sheet: 6/7)</text>
</g>
<g font-size="2.8">
<text x="188" y="26.1">+3V3</text>
<text x="88.9" y="36.3">+3V3</text>
<text x="97.2" y="41.1">ENC424J600-V00</text>
<text x="97.2" y="38.5">IC601</text>
<text x="137.2" y="36.3">+3V3</text>
<text x="206.4" y="41.7">RJ601</text>
<text x="66.7" y="46.6">5.6K</text>
<text x="66.7" y="44.3">R602</text>
<text x="195.9" y="43.3" transform="rotate(-90 195.9 43.3)">R601</text>
<text x="198.5" y="43.3" transform="rotate(-90 198.5 43.3)">10</text>
<text x="206.4" y="43.9">TS8P8C</text>
<text x="66.7" y="51.7">5.6K</text>
<text x="66.7" y="49.4">R603</text>
<text x="169.6" y="51.8">49.9</text>
<text x="169.6" y="49.3">R604</text>
<text x="66.7" y="59.3">100</text>
<text x="66.7" y="57">R605</text>
<text x="169.6" y="59.5">R606</text>
<text x="182.8" y="57.7" transform="rotate(-90 182.8 57.7)">GND</text>
<text x="186.7" y="56.9">10nF</text>
<text x="186.7" y="54.4">C601</text>
<text x="169.6" y="62">49.9</text>
<text x="169.6" y="69.6">R607</text>
<text x="186.7" y="69.6">6.8nF</text>
<text x="186.7" y="67.1">C602</text>
<text x="169.6" y="72.2">49.9</text>
<text x="186.7" y="77.2">10nF</text>
<text x="186.7" y="74.7">C603</text>
<text x="64.8" y="82.6">20pF</text>
<text x="64.8" y="79.5">C604</text>
<text x="169.6" y="82.3">49.9</text>
<text x="169.6" y="79.8">R608</text>
<text x="182.8" y="78" transform="rotate(-90 182.8 78)">GND</text>
<text x="186.7" y="82.3">C605</text>
<text x="58.3" y="88.2" transform="rotate(-90 58.3 88.2)">GND</text>
<text x="64.8" y="89.6">C606</text>
<text x="83.5" y="87.7">25.00MHz</text>
<text x="83.5" y="84.2">Q601</text>
<text x="186.7" y="84.9">6.8nF</text>
<text x="64.8" y="92.8">20pF</text>
<text x="182.8" y="95.8" transform="rotate(-90 182.8 95.8)">GND</text>
<text x="186.7" y="95">10nF</text>
<text x="186.7" y="92.5">C607</text>
<text x="186.7" y="100.1">C608</text>
<text x="72.4" y="107.7">R610</text>
<text x="161.9" y="104">R609</text>
<text x="182.8" y="103.4" transform="rotate(-90 182.8 103.4)">GND</text>
<text x="186.7" y="102.6">10nF</text>
<text x="72.4" y="110.6">2.4K</text>
<text x="161.9" y="108.8">200</text>
<text x="231.8" y="109.3">GREEN</text>
<text x="161.9" y="119">200</text>
<text x="161.9" y="114.2">R611</text>
<text x="231.8" y="119.5">YELLOW</text>
<text x="51.7" y="125.4">10uF/6.3V</text>
<text x="51.7" y="120.3">C609</text>
<text x="72.4" y="125.8">10K</text>
<text x="72.4" y="120.4">R612</text>
<text x="198.8" y="128.3">GND</text>
<text x="61.6" y="133.4">GND</text>
<text x="76.9" y="133.4">GND</text>
<text x="89.6" y="133.4">GND</text>
<text x="135.3" y="133.4">GND</text>
<text x="38.1" y="153.1">+3V3</text>
<text x="48.3" y="153.1">+3V3</text>
<text x="58.5" y="153.1">+3V3</text>
<text x="68.6" y="153.1">+3V3</text>
<text x="78.8" y="153.1">+3V3</text>
<text x="41.9" y="161">C610</text>
<text x="52.1" y="161">C611</text>
<text x="62.3" y="161">C612</text>
<text x="72.4" y="161">C613</text>
<text x="82.6" y="161">C614</text>
<text x="41.9" y="166.1">100nF</text>
<text x="52.1" y="166.1">100nF</text>
<text x="62.3" y="166.1">100nF</text>
<text x="72.4" y="166.1">100nF</text>
<text x="82.6" y="166.1">100nF</text>
<text x="38.8" y="174.1">GND</text>
<text x="48.9" y="174.1">GND</text>
<text x="59.1" y="174.1">GND</text>
<text x="69.2" y="174.1">GND</text>
<text x="79.4" y="174.1">GND</text>
</g>
<g font-size="2.4">
<text x="94.5" y="46.7">12</text>
<text x="94.5" y="44.2">44</text>
<text x="99.5" y="47.8">VDDPLL</text>
<text x="99.5" y="45.3">VDD</text>
<text x="124.8" y="47.8">LEDB</text>
<text x="124.8" y="45.3">LEDA</text>
<text x="133.1" y="46.7">9</text>
<text x="133.1" y="44.2">10</text>
<text x="204.8" y="46.7">1</text>
<text x="253.4" y="47.8">J1 TX+</text>
<text x="95.6" y="49.3">4</text>
<text x="99.5" y="50.4">VDDOSC</text>
<text x="123.2" y="52.9">VDDTX</text>
<text x="133.1" y="51.8">18</text>
<text x="253.4" y="52.9">J4</text>
<text x="94.5" y="56.9">35</text>
<text x="94.5" y="54.3">36</text>
<text x="94.5" y="59.4">37</text>
<text x="99.5" y="58">SO/WR/EN</text>
<text x="99.5" y="55.5">SI/RD/RW</text>
<text x="121.9" y="55.5">TPOUT+</text>
<text x="122.6" y="58">TPOUT-</text>
<text x="133.1" y="54.3">20</text>
<text x="133.1" y="56.9">21</text>
<text x="133.1" y="59.4">22</text>
<text x="204.8" y="54.3">3</text>
<text x="253.4" y="58">J5</text>
<text x="94.5" y="62">34</text>
<text x="99.5" y="63.1">CS/CS</text>
<text x="99.5" y="60.5">SCK/AL</text>
<text x="123.4" y="63.1">VSSTX</text>
<text x="123.4" y="60.5">VSSTX</text>
<text x="133.1" y="62">19</text>
<text x="204.8" y="62">2</text>
<text x="253.4" y="63.1">J2 TX-</text>
<text x="94.5" y="67">24</text>
<text x="94.5" y="69.6">32</text>
<text x="99.5" y="68.2">INT/SPISEL</text>
<text x="99.5" y="70.7">PSPCFG0</text>
<text x="123" y="68.2">VDDRX</text>
<text x="124.3" y="70.7">TPIN+</text>
<text x="133.1" y="67">15</text>
<text x="133.1" y="69.6">16</text>
<text x="204.8" y="67">7</text>
<text x="253.4" y="68.2">J3 RX+</text>
<text x="94.5" y="74.7">23</text>
<text x="99.5" y="75.8">CLKOUT</text>
<text x="123.2" y="75.8">VSSRX</text>
<text x="124.8" y="73.2">TPIN-</text>
<text x="133.1" y="74.7">14</text>
<text x="133.1" y="72.1">17</text>
<text x="204.8" y="74.7">6</text>
<text x="253.4" y="73.2">J7</text>
<text x="95.6" y="79.7">3</text>
<text x="99.5" y="80.9">OSC1</text>
<text x="125.1" y="83.4">AD13</text>
<text x="125.1" y="80.9">AD14</text>
<text x="133.1" y="82.3">30</text>
<text x="133.1" y="79.7">31</text>
<text x="204.8" y="82.3">8</text>
<text x="253.4" y="83.4">J6 RX-</text>
<text x="253.4" y="78.3">J8</text>
<text x="95.6" y="89.9">2</text>
<text x="125.1" y="85.9">AD12</text>
<text x="125.2" y="88.5">AD11</text>
<text x="133.1" y="89.9">27</text>
<text x="133.1" y="87.4">28</text>
<text x="133.1" y="84.8">29</text>
<text x="99.5" y="91">OSC2</text>
<text x="125.1" y="91">AD10</text>
<text x="126.3" y="93.6">AD9</text>
<text x="133.1" y="95">25</text>
<text x="133.1" y="92.4">26</text>
<text x="203.1" y="92.4">M1</text>
<text x="94.5" y="97.5">43</text>
<text x="94.6" y="100.1">11</text>
<text x="99.5" y="101.2">RBIAS</text>
<text x="99.5" y="98.6">VCAP</text>
<text x="126.3" y="101.2">AD6</text>
<text x="126.3" y="98.6">AD7</text>
<text x="126.3" y="96.1">AD8</text>
<text x="133.1" y="100.1">7</text>
<text x="133.1" y="97.5">8</text>
<text x="203.1" y="100.1">M2</text>
<text x="94.5" y="107.7">42</text>
<text x="126.3" y="106.3">AD4</text>
<text x="126.3" y="103.7">AD5</text>
<text x="133.1" y="105.1">5</text>
<text x="133.1" y="102.6">6</text>
<text x="133.1" y="107.7">41</text>
<text x="204.8" y="105.1">9</text>
<text x="94.5" y="112.8">13</text>
<text x="94.5" y="110.2">33</text>
<text x="99.5" y="113.9">VSSPLL</text>
<text x="99.5" y="111.3">VSS</text>
<text x="99.5" y="108.8">VSS</text>
<text x="126.3" y="113.9">AD1</text>
<text x="126.3" y="111.3">AD2</text>
<text x="126.3" y="108.8">AD3</text>
<text x="133.1" y="112.8">39</text>
<text x="133.1" y="110.2">40</text>
<text x="203.7" y="110.2">10</text>
<text x="95.6" y="115.3">1</text>
<text x="99.5" y="116.4">VSSOSC</text>
<text x="126.3" y="116.4">AD0</text>
<text x="133.1" y="115.3">38</text>
<text x="203.8" y="115.3">11</text>
<text x="203.7" y="120.4">12</text>
</g>
<g font-size="2">
<text x="144.2" y="45.2">NET_LEDA</text>
<text x="144.2" y="47.7">NET_LEDB</text>
<text x="207.7" y="46.4">TD+</text>
<text x="44.4" y="55.3">CPU_MOSI/2.4B</text>
<text x="44.4" y="57.9">CPU_MISO/2.4B</text>
<text x="207.7" y="54.1">CT</text>
<text x="41.9" y="63">CPU_CS_NET/2.4B</text>
<text x="45.2" y="60.4">CPU_SCK/2.4B</text>
<text x="207.7" y="61.7">TD-</text>
<text x="41.4" y="68">CPU_NET_INT/2.4C</text>
<text x="208.3" y="66.8">RD+</text>
<text x="207.7" y="74.4">CT</text>
<text x="207.7" y="82">RD-</text>
<text x="207.7" y="92.2">SH1</text>
<text x="207.7" y="99.8">SH2</text>
<text x="147.6" y="106.1">NET_LEDA</text>
<text x="207.7" y="104.9">GA</text>
<text x="207.7" y="109.9">GK</text>
<text x="147.6" y="116.3">NET_LEDB</text>
<text x="207.7" y="115">YA</text>
<text x="207.7" y="120.1">YK</text>
</g>
<g font-size="1.6">
<text x="223.9" y="94.6" transform="rotate(-90 223.9 94.6)">75R</text>
<text x="228" y="94.6" transform="rotate(-90 228 94.6)">75R</text>
<text x="243.2" y="94.1" transform="rotate(-90 243.2 94.1)">75R</text>
<text x="248.3" y="94.1" transform="rotate(-90 248.3 94.1)">75R</text>
<text x="215.9" y="98.5">1 nF</text>
</g>
</svg>
